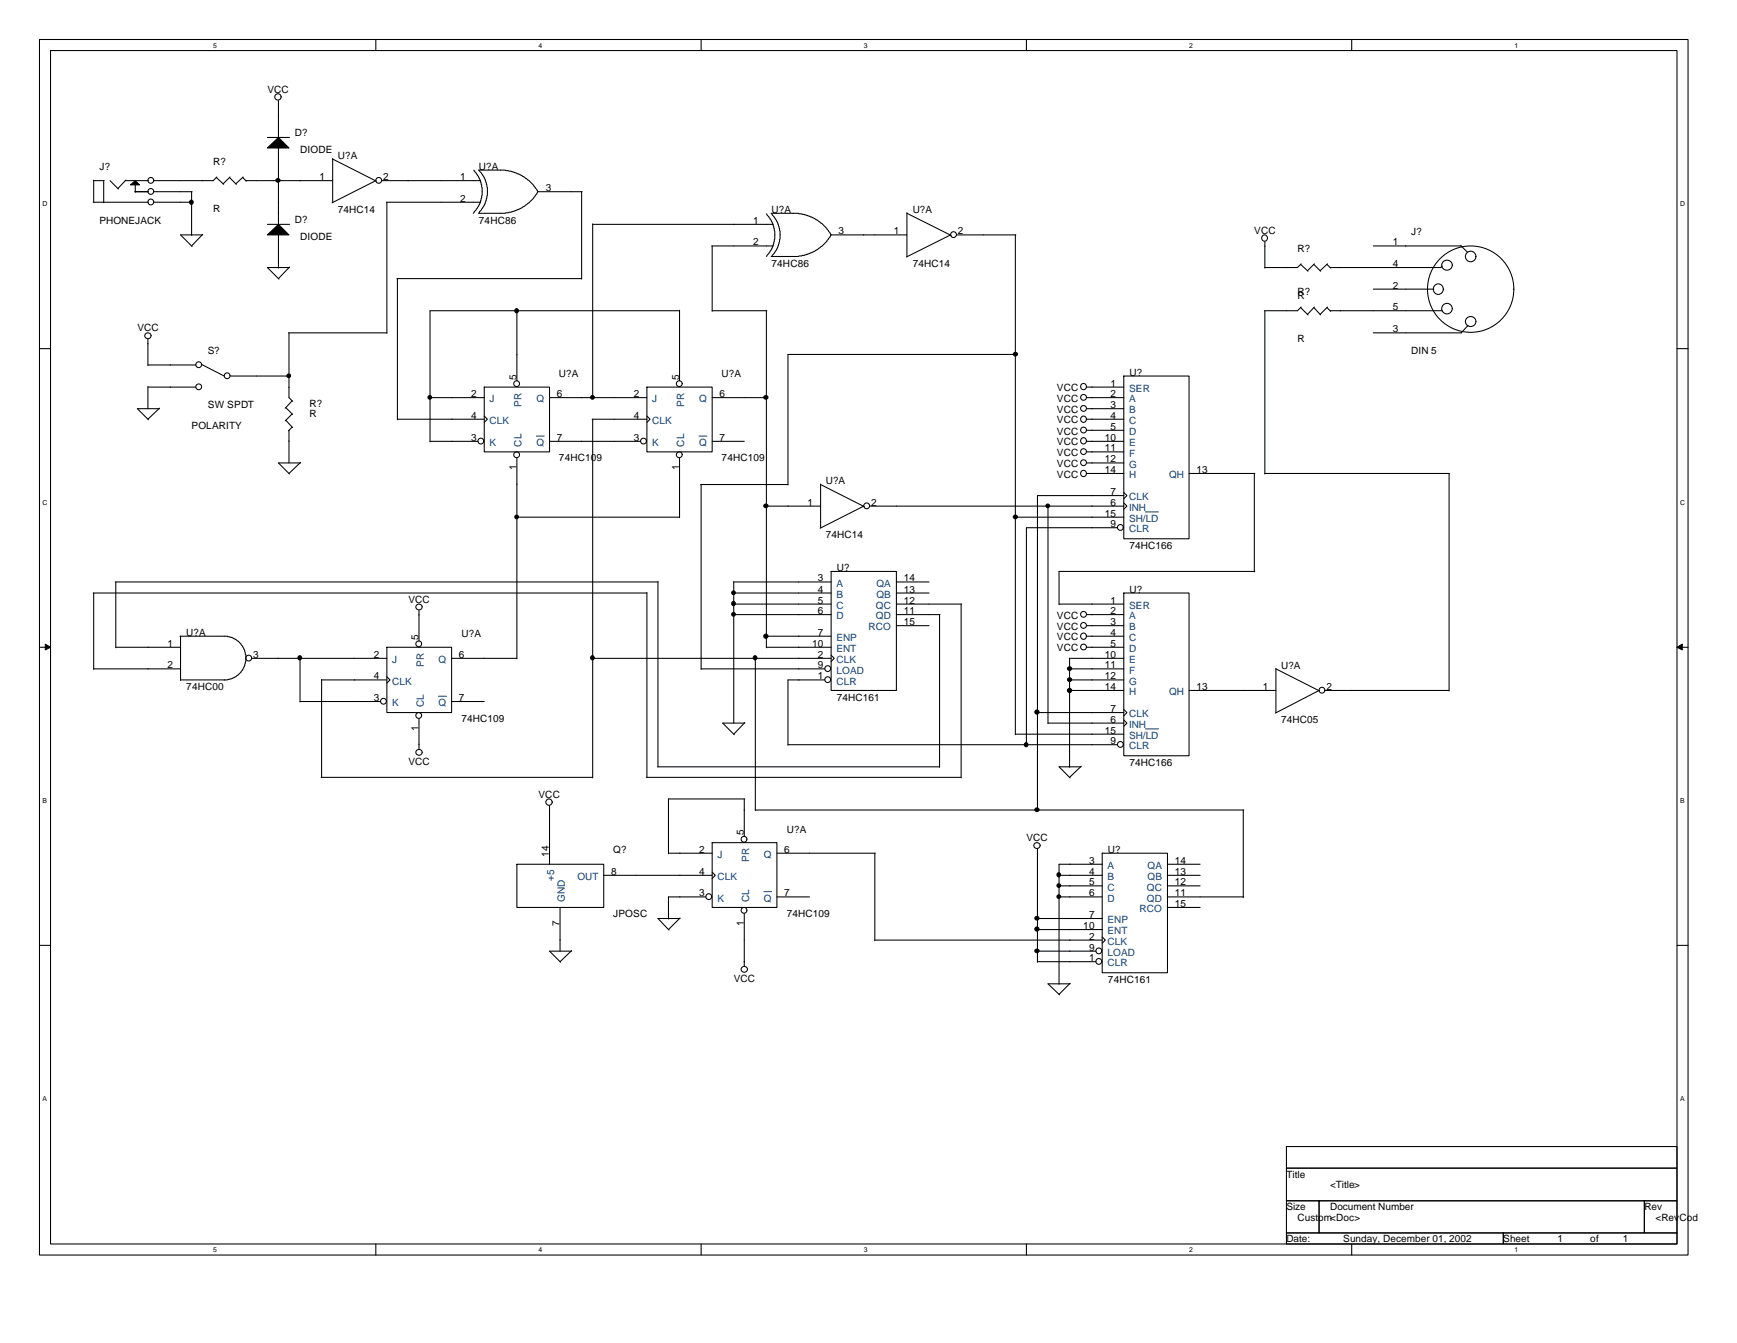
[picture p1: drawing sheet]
<svg xmlns="http://www.w3.org/2000/svg" width="279mm" height="216mm" viewBox="0 0 279 216" stroke-linecap="round" stroke-linejoin="round" font-family="sans-serif">
<g fill="none" stroke="#000" stroke-width=".17">
<path d="M6.3 6.3h265.2v195.5h-265.2zM8.1 8.1h261.6v191.9h-261.6zM44.8 16.2v5.9M60.5 6.3v1.8M112.8 6.3v1.8M165.1 6.3v1.8M217.4 6.3v1.8M15 32.5h8.9M15.1 29h1.7M15.1 29v3.5M16.7 29v3.6M17.7 29l1.3 1.4"/>
<path d="M20.2 29h3.7M20.2 29l-1.2 1.3M21.7 30.8h2.2M21.8 29.7v1.2M24.7 29a.47 .47 0 0 0-.7-.4 .47 .47 0 0 0 0 .8 .47 .47 0 0 0 .7-.4M24.7 30.7a.47 .47 0 0 0-.7-.3 .47 .47 0 0 0 0 .8 .47 .47 0 0 0 .7-.4M24.7 32.4a.47 .47 0 0 0-.7-.4 .47 .47 0 0 0 0 .8 .47 .47 0 0 0 .7-.3M24.8 32.5h6.1M24.8 30.8h6.1M30.8 30.8v7M32.6 37.8h-3.6l1.9 1.8M32.6 37.7l-1.8 1.8"/>
<path d="M34.8 28.5l1.2 1.1M34.9 28.4l-.6 .6h-9.5M36.9 28.5l1.1 1.1M37 28.4l-1.1 1.1M39 28.5l.6 .6M39.1 28.4l-1.2 1.1M39.5 29h14M43 22.1h3.6M43 36.1h3.6M44.8 23.7v12.4M44.8 37.7v5.4M53.5 25.6l7 3.5"/>
<path d="M53.5 25.5v7M60.5 29l-7.1 3.6M61.4 29a.47 .47 0 0 0-.7-.4 .47 .47 0 0 0 0 .8 .47 .47 0 0 0 .7-.4M61.5 29h15.8M62.1 32.5h15.2M62.2 32.5v21.1M76.2 27.3l.4 .6a5.1 5.1 0 0 1 1 2.2 5.1 5.1 0 0 1-.3 2.3l-.3 .8-.9 1.1M77 27.3h4.3l1.7 .5 .9 .4 1.1 .8 1.4 1.5a.42 .42 0 0 1 0 .7l-1.4 1.5-1.1 .7-.9 .5-1.7 .4h-4.3M77 27.3l.5 .6a5.1 5.1 0 0 1 .9 2.2 5.1 5.1 0 0 1-.3 2.3l-.3 .8-.8 1M86.6 30.8h7M93.6 30.8v14.1M95.3 36.1h29.1"/>
<path d="M95.3 36v27.9M114.5 39.5h9.9M114.6 39.5v10.5M123.3 34.4l.4 .6a5.1 5.1 0 0 1 .9 2.2 5.1 5.1 0 0 1-.2 2.3l-.4 .7-.7 1M124 34.3h4.4l1.7 .4 1 .4 1.1 .8 .8 .8 .7 1.1M124.1 34.4l.4 .6a5.1 5.1 0 0 1 1 2.2 5.1 5.1 0 0 1-.3 2.3l-.3 .7-.8 1M133.7 37.8l-.7 1-.8 .8-1.1 .8-1 .4-1.7 .4h-4.4M133.7 37.8h12.2M145.9 34.3l7.1 3.5M145.9 34.2v7M152.9 37.8l-7.1 3.5M153.8 37.7a.47 .47 0 0 0-.7-.4 .47 .47 0 0 0 0 .8 .47 .47 0 0 0 .7-.4"/>
<path d="M153.9 37.8h9.5M163.3 37.8v80.3M203.5 38.9v4.2M220.9 39.5h14.1M234.9 39.5l1.2 1.1M6.3 56h1.8M23.8 54.5v4.3M23.8 58.7h7.7M24.3 53.9a.48 .48 0 0 0-.5-.4 .48 .48 0 0 0-.5 .5 .48 .48 0 0 0 .5 .4h.2l.3-.4M32.4 58.6a.47 .47 0 0 1-.7 .4 .47 .47 0 0 1 0-.8 .47 .47 0 0 1 .7 .4l3.7 1.9M46.4 53.5h15.8M46.5 53.5v10.4l.6 .6"/>
<path d="M46.6 43h-3.6l1.9 1.9M46.6 42.9l-1.8 1.9M63.8 44.8h29.8M63.9 44.8v22.7M83.1 50v11.2M109.3 50h-40.1v21M109.3 49.9v11.3M114.6 50h8.8M123.3 50v54.1M163.4 57h-36.7v21M203.5 50v26.2M209.2 42.5l1.2 1.1"/>
<path d="M209.2 49.4l1.2 1.2M209.3 42.4l-.6 .6h-5.2M209.3 49.4l-.6 .6h-5.3M211.3 42.5l1.1 1.1M211.3 49.4l1.1 1.2M211.4 42.4l-1.1 1.1M211.4 49.4l-1.1 1.1M213.4 42.5l.6 .6M213.4 49.4l.6 .6M213.5 42.4l-1.2 1.1M213.5 49.4l-1.2 1.1M214 43h17.8"/>
<path d="M214 50h18M220.9 46.5h9.7M220.9 53.5h14.2M232 42.8l-.3 .2M233.6 42.6a.84 .84 0 0 0-1.2-.8 .84 .84 0 0 0-.2 1.4 .84 .84 0 0 0 1.3-.3l.1-.3M236.1 52.3l-1.1 1.2M237.4 51.6a.84 .84 0 0 0-1.2-.7 .84 .84 0 0 0-.2 1.4 .84 .84 0 0 0 1.3-.3l.1-.3M269.7 56h1.8M23.8 62.2h7.7M23.8 62.1v3.6M25.7 65.7h-3.6l1.8 1.8M25.7 65.6l-1.9 1.8"/>
<path d="M32.4 62.1a.47 .47 0 0 0-.7-.3 .47 .47 0 0 0 0 .8 .47 .47 0 0 0 .7-.4M37 60.4a.47 .47 0 0 0-.7-.4 .47 .47 0 0 0 0 .8 .47 .47 0 0 0 .7-.4M37.1 60.5h9.5M46 65.5l1.1 1.1M46 67.6l1.1 1.1M46.5 69.2v5.2M47 64.4l-1.1 1.2M47 66.5l-1.1 1.1M47 68.7l-.6 .6M48.3 74.4h-3.5l1.8 1.8M48.3 74.3l-1.8 1.8M63.9 67.4h14"/>
<path d="M69.2 71h7.7M69.2 63.9h8.7M77.8 70.9a.47 .47 0 0 0-.7-.4 .47 .47 0 0 0 0 .8 .47 .47 0 0 0 .7-.4M77.9 62.2h10.5v10.4h-10.5zM77.9 66.9l.5 .5-.5 .5M83.1 73.7v32.2M83.6 61.6a.47 .47 0 0 0-.7-.3 .47 .47 0 0 0 0 .8 .47 .47 0 0 0 .7-.4M83.6 73.1a.47 .47 0 0 0-.7-.4 .47 .47 0 0 0 0 .8 .47 .47 0 0 0 .7-.4M88.4 71h14.6M88.4 63.9h15.7M95.2 67.4h8.9M95.3 67.4v57.7"/>
<path d="M104 70.9a.47 .47 0 0 0-.7-.4 .47 .47 0 0 0 0 .8 .47 .47 0 0 0 .7-.4M104.1 62.2h10.5v10.4h-10.5zM104.1 66.9l.5 .5-.5 .5M109.3 73.7v9.5M109.7 61.6a.47 .47 0 0 0-.7-.3 .47 .47 0 0 0 0 .8 .47 .47 0 0 0 .7-.4M109.7 73.1a.47 .47 0 0 0-.7-.4 .47 .47 0 0 0 0 .8 .47 .47 0 0 0 .7-.4M112.7 77.9h14M112.8 77.9v29.7M114.6 71h5.1M114.6 63.9h8.8M132 77.9l7 3.5M132 77.8v7"/>
<path d="M174.8 74.3a.47 .47 0 0 0-.8-.3 .47 .47 0 0 0 0 .8 .47 .47 0 0 0 .8-.4M174.8 72.6a.47 .47 0 0 0-.8-.4 .47 .47 0 0 0 0 .8 .47 .47 0 0 0 .8-.4M174.8 69.1a.47 .47 0 0 0-.8-.4 .47 .47 0 0 0 0 .8 .47 .47 0 0 0 .8-.4M174.8 65.6a.47 .47 0 0 0-.8-.4 .47 .47 0 0 0 0 .8 .47 .47 0 0 0 .8-.3M174.8 63.8a.47 .47 0 0 0-.8-.3 .47 .47 0 0 0 0 .8 .47 .47 0 0 0 .8-.4M174.8 76.1h6M174.8 74.4h6M174.8 72.6h6M174.8 71h6M174.8 69.2h6M174.8 67.4h6M174.8 65.7h6"/>
<path d="M174.8 63.9h6M174.8 62.2h6M180.8 60.5h10.5v26.1h-10.5zM180.8 79.2l.5 .5-.5 .5M180.8 79.7h-13.9v50.6M191.3 76.1h10.5M201.8 76.1v15.8M203.5 76.1h29.7M233.1 76.1v35M15 95.3h89.1M15.1 95.3v12.3M18.5 93.6h87.3"/>
<path d="M18.6 93.6v10.5M67.4 98.1v4.9M67.9 97.5a.48 .48 0 0 0-.5-.4 .48 .48 0 0 0-.5 .5 .48 .48 0 0 0 .5 .4h.3l.2-.4M83.1 83.1h26.2M104.1 95.2v29.8M105.8 93.5v29.8M117.9 97.1h15.8M117.9 93.6h15.8M117.9 95.3h15.8M118 98.8h15.7M118 93.6v22.6M123.3 81.4h8.7"/>
<path d="M133.7 91.9h10.5v19.1h-10.5zM138.9 81.4l-7 3.5M139.9 81.3a.47 .47 0 0 0-.7-.4 .47 .47 0 0 0 0 .8 .47 .47 0 0 0 .7-.4M140 81.4h40.8M144.2 98.8h7M144.2 97.1h10.5M144.2 93.6h5.2M144.2 95.3h5.2M151.1 98.8v24.6M154.6 97.1v28M163.3 83.1h17.5M168.6 81.4v34.9"/>
<path d="M170.3 97.1h10.5M174.8 98.7a.47 .47 0 0 0-.8-.4 .47 .47 0 0 0 0 .8 .47 .47 0 0 0 .8-.3M174.8 98.8h6M179.7 84.8h-14.6v35M180.7 84.8a.47 .47 0 0 0-.7-.4 .47 .47 0 0 0 0 .8 .47 .47 0 0 0 .7-.4M180.8 80.9l.5 .5-.5 .5M180.8 95.3h10.5v26.2h-10.5zM201.8 91.9h-31.5v5.3M6.3 104.1h1.8M15.1 107.5h13.9M18.6 104.1h10.4M29 102.3h7.6l.7 .1 1 .6 .5 .5 .5 .9a3.8 3.8 0 0 1 .2 1.9l-.5 1.4-.7 .8-1 .6-1.2 .2"/>
<path d="M29 109.3h7.2M29 102.3v7.1M40.5 105.7a.47 .47 0 0 0-.7-.3 .47 .47 0 0 0 0 .8 .47 .47 0 0 0 .7-.4M40.6 105.8h21.6M48.3 112.8h12.9M48.3 105.8v7.1M51.7 109.3h10.5M51.7 109.2v15.8M62.1 112.7a.47 .47 0 0 0-.7-.4 .47 .47 0 0 0 0 .8 .47 .47 0 0 0 .7-.4M62.2 104.1h10.4v10.5h-10.4zM62.2 108.8l.5 .5-.5 .5M67.4 115.6v4.9"/>
<path d="M67.8 103.5a.47 .47 0 0 0-.7-.4 .47 .47 0 0 0 0 .8 .47 .47 0 0 0 .7-.4M67.8 115a.47 .47 0 0 0-.7-.4 .47 .47 0 0 0 0 .8 .47 .47 0 0 0 .7-.4M72.6 105.8h10.5M72.6 112.8h5.3M95.3 105.8h38.4M112.8 107.5h19.9M119.8 116.2h-3.6l1.9 1.9M119.8 116.2l-1.8 1.8M121.5 105.8v24.5M123.3 104.1h10.4M123.3 102.3h10.4M126.7 119.7h53"/>
<path d="M132.7 109.3h-6v10.5M133.6 107.4a.47 .47 0 0 0-.7-.3 .47 .47 0 0 0 0 .8 .47 .47 0 0 0 .7-.4M133.6 109.2a.47 .47 0 0 0-.7-.4 .47 .47 0 0 0 0 .8 .47 .47 0 0 0 .7-.3M133.7 105.3l.5 .5-.5 .5M144.2 100.6h5.2M163.3 118h17.5M166.9 114.6h13.9M168.6 116.2h12.2M172 107.5h8.8M172 109.3h8.8M172 111h8.8M174.8 104a.47 .47 0 0 0-.8-.4 .47 .47 0 0 0 0 .8 .47 .47 0 0 0 .8-.4"/>
<path d="M174.8 100.5a.47 .47 0 0 0-.8-.4 .47 .47 0 0 0 0 .8 .47 .47 0 0 0 .8-.4M174.8 104.1h6M174.8 102.3h6M174.8 100.6h6M180.7 119.6a.47 .47 0 0 0-.7-.3 .47 .47 0 0 0 0 .8 .47 .47 0 0 0 .7-.4M180.8 114l.5 .6-.5 .5M180.8 115.7l.5 .5-.5 .6M180.8 105.8h-8.8v17.6M191.3 111h13.9M205.2 107.5l7.1 3.6M205.2 107.4v7.2M212.2 111l-7.1 3.6"/>
<path d="M213.1 110.9a.47 .47 0 0 0-.7-.4 .47 .47 0 0 0 0 .8 .47 .47 0 0 0 .7-.3M213.2 111h19.9M269.7 104.1h1.8M51.6 125h43.7M67.9 120.9a.48 .48 0 0 0-.5-.4 .48 .48 0 0 0-.5 .4 .48 .48 0 0 0 .5 .5l.3-.1 .2-.4M83.1 138.9h14v7h-14zM88.4 129.5v9.4M104 125h50.6M105.7 123.3h45.4M107.5 137.2h7.1M114.6 135.5h10.4v10.4h-10.4zM119.7 128.4v6.1"/>
<path d="M119.8 128.4h-12.3v8.8M120.1 134.9a.47 .47 0 0 0-.7-.4 .47 .47 0 0 0 0 .8 .47 .47 0 0 0 .7-.4M121.5 130.2h78.6M125 137.2h15.8M140.7 137.2v14M166.9 136.5v18.2M167.3 135.9a.48 .48 0 0 0-.5-.5 .48 .48 0 0 0-.5 .5 .48 .48 0 0 0 .5 .5l.2-.1 .3-.4M173.9 123.3h-3.6l1.8 1.8M173.9 123.2l-1.9 1.8M177.3 137.2h10.5v19.2h-10.5zM177.3 138.9h-7v19.3M187.8 138.9h5.2"/>
<path d="M200 130.2v14.1M6.3 152h1.8M90.1 145.9v7M91.9 152.9h-3.5l1.8 1.8M91.9 152.8l-1.8 1.8M97.1 140.7h17.5M109.4 147.7h-3.6l1.8 1.8M109.4 147.6l-1.9 1.8M113.5 144.2h-6v3.5M114.5 144.1a.47 .47 0 0 0-.7-.4 .47 .47 0 0 0 0 .8 .47 .47 0 0 0 .7-.4M114.6 140.2l.5 .5-.5 .5M119.7 146.9v8.5"/>
<path d="M120.1 146.3a.47 .47 0 0 0-.7-.4 .47 .47 0 0 0 0 .8 .47 .47 0 0 0 .7-.4M120.2 155.8a.48 .48 0 0 0-.5-.5 .48 .48 0 0 0-.4 .5 .48 .48 0 0 0 .4 .5l.5-.2v-.3M125 144.2h5.2M140.7 151.1h36.6M166.9 147.7h10.4M166.9 152.9h9.4M166.9 149.4h10.4M166.9 154.6h9.4M170.3 140.7h7M170.3 142.4h7M170.3 144.2h7M172.1 158.2h-3.5l1.8 1.7"/>
<path d="M172.1 158.1l-1.8 1.8M177.2 152.8a.47 .47 0 0 0-.7-.4 .47 .47 0 0 0 0 .8 .47 .47 0 0 0 .7-.3M177.2 154.5a.47 .47 0 0 0-.7-.4 .47 .47 0 0 0 0 .8 .47 .47 0 0 0 .7-.3M177.3 150.6l.5 .5-.5 .5M187.8 140.7h5.2M187.8 142.4h5.2M187.8 144.2h12.3M187.8 145.9h5.2M269.7 152h1.8M60.5 200v1.8M112.8 200v1.8M165.1 200v1.8"/>
<path d="M206.9 184.3h62.8v3.5h-62.8zM206.9 187.8h62.8v5.2h-62.8zM206.9 193h5.3v5.2h-5.3zM206.9 198.2h34.9v1.8h-34.9zM212.2 193h52.3v5.2h-52.3zM217.4 200v1.8M241.8 198.2h27.9v1.8h-27.9zM264.5 193h5.2v5.2h-5.2z"/>
<circle cx="44.7" cy="15.6" r=".51"/>
<circle cx="203.4" cy="38.3" r=".49"/>
<circle cx="231.3" cy="46.5" r=".82"/>
<circle cx="232.7" cy="49.6" r=".85"/>
<circle cx="236.6" cy="46.5" r="6.9"/>
<circle cx="236.6" cy="41.2" r=".85"/>
<circle cx="174.3" cy="67.4" r=".49"/>
<circle cx="174.3" cy="76.1" r=".49"/>
<circle cx="174.3" cy="62.1" r=".49"/>
<circle cx="174.3" cy="70.9" r=".49"/>
<circle cx="174.3" cy="102.3" r=".49"/>
<circle cx="88.3" cy="128.9" r=".51"/>
</g>
<g fill="#000" stroke="#000" stroke-width=".16">
<path d="M7.3 103.5l.8 .6-.8 .4z" fill-rule="evenodd"/>
<path d="M269.7 104.1l.9-.6v1z" fill-rule="evenodd"/>
</g>
<g fill="#000" stroke="#000" stroke-width=".17">
<path d="M21 29.7l.8-.7 .6 .7z" fill-rule="evenodd"/>
<path d="M43 23.8l1.8-1.7 1.7 1.7z" fill-rule="evenodd"/>
<path d="M43 37.8l1.8-1.7 1.7 1.7z" fill-rule="evenodd"/>
</g>
<path d="M86.3 70.1h1.2M112.4 70.1h1.3M184.2 82.3h2.2M70.5 111.9h1.3M184.2 117.2h2.2M122.9 143.3h1.2" fill="none" stroke="#004080" stroke-width=".16"/>
<g fill="#000" stroke="#000" stroke-width=".17">
<circle cx="30.8" cy="32.5" r=".32"/>
<circle cx="44.7" cy="29" r=".32"/>
<circle cx="83.1" cy="50" r=".32"/>
<circle cx="163.3" cy="56.9" r=".32"/>
<circle cx="46.4" cy="60.4" r=".3"/>
<circle cx="69.1" cy="63.9" r=".3"/>
<circle cx="95.3" cy="63.9" r=".3"/>
<circle cx="123.2" cy="63.9" r=".32"/>
<circle cx="83.1" cy="83.1" r=".3"/>
<circle cx="118" cy="97" r=".32"/>
<circle cx="118" cy="95.3" r=".3"/>
<circle cx="118" cy="98.8" r=".3"/>
<circle cx="123.2" cy="81.3" r=".32"/>
<circle cx="163.3" cy="83.1" r=".32"/>
<circle cx="168.5" cy="81.3" r=".3"/>
<circle cx="48.2" cy="105.7" r=".32"/>
<circle cx="95.3" cy="105.7" r=".32"/>
<circle cx="121.4" cy="105.7" r=".32"/>
<circle cx="123.2" cy="102.3" r=".34"/>
<circle cx="165" cy="119.7" r=".32"/>
<circle cx="166.8" cy="114.5" r=".34"/>
<circle cx="172" cy="111" r=".34"/>
<circle cx="172.1" cy="109.3" r=".32"/>
<circle cx="172.1" cy="107.5" r=".32"/>
<circle cx="166.8" cy="130.2" r=".32"/>
<circle cx="166.8" cy="149.4" r=".34"/>
<circle cx="166.8" cy="152.9" r=".32"/>
<circle cx="166.8" cy="147.6" r=".32"/>
<circle cx="170.3" cy="140.6" r=".32"/>
<circle cx="170.3" cy="144.1" r=".3"/>
<circle cx="170.3" cy="142.4" r=".3"/>
</g>
<g font-size="1.6">
<text x="43" y="14.9">VCC</text>
<text x="47.4" y="21.8">D?</text>
<text x="16" y="27.3">J?</text>
<text x="34.3" y="26.6">R?</text>
<text x="48.3" y="24.6">DIODE</text>
<text x="51.4" y="29">1</text>
<text x="54.4" y="25.5">U?A</text>
<text x="61.6" y="29">2</text>
<text x="74" y="29">1</text>
<text x="77" y="27.3">U?A</text>
<text x="16" y="36">PHONEJACK</text>
<text x="34.3" y="34">R</text>
<text x="47.4" y="35.8">D?</text>
<text x="54.4" y="34.2">74HC14</text>
<text x="74" y="32.4">2</text>
<text x="77" y="36">74HC86</text>
<text x="87.8" y="30.7">3</text>
<text x="121.2" y="36">1</text>
<text x="124.1" y="34.2">U?A</text>
<text x="146.8" y="34.2">U?A</text>
<text x="48.3" y="38.6">DIODE</text>
<text x="121.2" y="39.5">2</text>
<text x="134.9" y="37.7">3</text>
<text x="143.8" y="37.7">1</text>
<text x="154.1" y="37.7">2</text>
<text x="201.8" y="37.6">VCC</text>
<text x="208.7" y="40.6">R?</text>
<text x="224" y="39.5">1</text>
<text x="227" y="37.8">J?</text>
<text x="124.1" y="42.9">74HC86</text>
<text x="146.8" y="42.9">74HC14</text>
<text x="208.7" y="47.5">R?</text>
<text x="224" y="42.9">4</text>
<text x="224" y="46.4">2</text>
<text x="22.1" y="53.3">VCC</text>
<text x="208.7" y="48">R</text>
<text x="224" y="49.9">5</text>
<text x="224" y="53.4">3</text>
<text x="33.4" y="56.9">S?</text>
<text x="208.7" y="55">R</text>
<text x="227" y="56.9">DIN 5</text>
<text x="33.4" y="65.6">SW SPDT</text>
<text x="49.8" y="65.4">R?</text>
<text x="75.8" y="63.8">2</text>
<text x="83.1" y="61" transform="rotate(-90 83.1 61)">5</text>
<text x="89.6" y="63.8">6</text>
<text x="89.9" y="60.6">U?A</text>
<text x="101.9" y="63.8">2</text>
<text x="109.2" y="61" transform="rotate(-90 109.2 61)">5</text>
<text x="115.7" y="63.8">6</text>
<text x="116.1" y="60.6">U?A</text>
<text x="170" y="64.6">VCC</text>
<text x="170" y="62.8">VCC</text>
<text x="178.6" y="62.1">1</text>
<text x="178.6" y="63.8">2</text>
<text x="178.6" y="65.6">3</text>
<text x="181.7" y="60.4">U?</text>
<text x="30.8" y="68.9">POLARITY</text>
<text x="49.8" y="67.1">R</text>
<text x="75.8" y="67.3">4</text>
<text x="75.8" y="70.9">3</text>
<text x="89.6" y="70.9">7</text>
<text x="101.9" y="67.3">4</text>
<text x="101.9" y="70.9">3</text>
<text x="115.7" y="70.9">7</text>
<text x="170" y="71.5">VCC</text>
<text x="170" y="69.8">VCC</text>
<text x="170" y="68.1">VCC</text>
<text x="170" y="66.4">VCC</text>
<text x="177.7" y="70.9">10</text>
<text x="178.6" y="67.3">4</text>
<text x="178.6" y="69.1">5</text>
<text x="83.1" y="75.6" transform="rotate(-90 83.1 75.6)">1</text>
<text x="89.9" y="74.2">74HC109</text>
<text x="109.2" y="75.6" transform="rotate(-90 109.2 75.6)">1</text>
<text x="116.1" y="74.2">74HC109</text>
<text x="132.8" y="77.8">U?A</text>
<text x="170" y="76.8">VCC</text>
<text x="170" y="75.1">VCC</text>
<text x="170" y="73.3">VCC</text>
<text x="177.7" y="72.6">11</text>
<text x="177.7" y="74.3">12</text>
<text x="177.7" y="76">14</text>
<text x="192.4" y="76">13</text>
<text x="129.9" y="81.3">1</text>
<text x="140.1" y="81.3">2</text>
<text x="177.7" y="83.1">15</text>
<text x="178.6" y="79.6">7</text>
<text x="178.6" y="81.3">6</text>
<text x="132.8" y="86.5">74HC14</text>
<text x="178.6" y="84.8">9</text>
<text x="181.7" y="88.3">74HC166</text>
<text x="131.6" y="93.5">3</text>
<text x="131.6" y="95.2">4</text>
<text x="134.6" y="91.8">U?</text>
<text x="145.4" y="93.5">14</text>
<text x="145.4" y="95.2">13</text>
<text x="181.7" y="95.2">U?</text>
<text x="65.7" y="96.9">VCC</text>
<text x="131.6" y="97">5</text>
<text x="131.6" y="98.7">6</text>
<text x="145.4" y="97">12</text>
<text x="145.4" y="98.7">11</text>
<text x="145.4" y="100.5">15</text>
<text x="170" y="101.3">VCC</text>
<text x="170" y="99.5">VCC</text>
<text x="178.6" y="97">1</text>
<text x="178.6" y="98.7">2</text>
<text x="178.6" y="100.5">3</text>
<text x="26.9" y="104">1</text>
<text x="26.9" y="107.4">2</text>
<text x="30" y="102.3">U?A</text>
<text x="40.7" y="105.7">3</text>
<text x="60.1" y="105.7">2</text>
<text x="67.3" y="102.9" transform="rotate(-90 67.3 102.9)">5</text>
<text x="73.8" y="105.7">6</text>
<text x="74.3" y="102.4">U?A</text>
<text x="130.6" y="104">10</text>
<text x="131.6" y="102.2">7</text>
<text x="131.6" y="105.7">2</text>
<text x="131.6" y="107.4">9</text>
<text x="170" y="104.7">VCC</text>
<text x="170" y="103">VCC</text>
<text x="177.7" y="105.7">10</text>
<text x="177.7" y="107.4">11</text>
<text x="178.6" y="102.2">4</text>
<text x="178.6" y="104">5</text>
<text x="206.1" y="107.5">U?A</text>
<text x="30" y="111">74HC00</text>
<text x="60.1" y="109.2">4</text>
<text x="60.1" y="112.7">3</text>
<text x="73.8" y="112.7">7</text>
<text x="131.6" y="109.2">1</text>
<text x="134.6" y="112.7">74HC161</text>
<text x="177.7" y="109.2">12</text>
<text x="177.7" y="110.9">14</text>
<text x="192.4" y="110.9">13</text>
<text x="203.1" y="110.9">1</text>
<text x="213.4" y="110.9">2</text>
<text x="67.3" y="117.5" transform="rotate(-90 67.3 117.5)">1</text>
<text x="74.3" y="116.1">74HC109</text>
<text x="177.7" y="117.9">15</text>
<text x="178.6" y="114.5">7</text>
<text x="178.6" y="116.2">6</text>
<text x="178.6" y="119.6">9</text>
<text x="206.1" y="116.2">74HC05</text>
<text x="65.7" y="123">VCC</text>
<text x="181.7" y="123.2">74HC166</text>
<text x="86.6" y="128.3">VCC</text>
<text x="88.3" y="137.8" transform="rotate(-90 88.3 137.8)">14</text>
<text x="98.6" y="137.2">Q?</text>
<text x="112.4" y="137.1">2</text>
<text x="119.6" y="134.3" transform="rotate(-90 119.6 134.3)">5</text>
<text x="126.2" y="137.1">6</text>
<text x="126.6" y="133.9">U?A</text>
<text x="165.1" y="135.2">VCC</text>
<text x="178.2" y="137.2">U?</text>
<text x="98.3" y="140.6">8</text>
<text x="112.4" y="140.6">4</text>
<text x="175.2" y="138.9">3</text>
<text x="175.2" y="140.6">4</text>
<text x="175.2" y="142.3">5</text>
<text x="189" y="138.9">14</text>
<text x="189" y="140.6">13</text>
<text x="189" y="142.3">12</text>
<text x="90" y="148.8" transform="rotate(-90 90 148.8)">7</text>
<text x="98.6" y="147.4">JPOSC</text>
<text x="112.4" y="144.1">3</text>
<text x="119.6" y="148.8" transform="rotate(-90 119.6 148.8)">1</text>
<text x="126.2" y="144.1">7</text>
<text x="126.6" y="147.4">74HC109</text>
<text x="174.2" y="149.4">10</text>
<text x="175.2" y="144.1">6</text>
<text x="175.2" y="147.6">7</text>
<text x="189" y="144.1">11</text>
<text x="189" y="145.8">15</text>
<text x="175.2" y="151">2</text>
<text x="175.2" y="152.8">9</text>
<text x="175.2" y="154.5">1</text>
<text x="118" y="157.9">VCC</text>
<text x="178.2" y="158.1">74HC161</text>
<text x="206.9" y="189.3">Title</text>
<text x="214" y="191">&lt;Title&gt;</text>
<text x="206.9" y="194.6">Size</text>
<text x="208.7" y="196.3">Custom&lt;Doc&gt;</text>
<text x="214" y="194.6">Document Number</text>
<text x="264.5" y="194.6">Rev</text>
<text x="266.3" y="196.3">&lt;RevCode&gt;</text>
<text x="206.9" y="199.7">Date:</text>
<text x="216.1" y="199.7">Sunday, December 01, 2002</text>
<text x="241.8" y="199.7">Sheet</text>
<text x="250.5" y="199.7">1</text>
<text x="255.8" y="199.7">of</text>
<text x="261" y="199.7">1</text>
</g>
<g font-size="1.6" fill="#004080">
<text x="78.7" y="64.7">J</text>
<text x="83.9" y="65.4" transform="rotate(-90 83.9 65.4)">PR</text>
<text x="86.3" y="64.7">Q</text>
<text x="104.9" y="64.7">J</text>
<text x="110.1" y="65.4" transform="rotate(-90 110.1 65.4)">PR</text>
<text x="112.4" y="64.7">Q</text>
<text x="181.6" y="63">SER</text>
<text x="181.6" y="64.7">A</text>
<text x="78.7" y="68.2">CLK</text>
<text x="78.7" y="71.7">K</text>
<text x="83.9" y="71.8" transform="rotate(-90 83.9 71.8)">CL</text>
<text x="86.3" y="71.7">Q</text>
<text x="104.9" y="68.2">CLK</text>
<text x="104.9" y="71.7">K</text>
<text x="110.1" y="71.8" transform="rotate(-90 110.1 71.8)">CL</text>
<text x="112.4" y="71.7">Q</text>
<text x="181.6" y="66.5">B</text>
<text x="181.6" y="68.2">C</text>
<text x="181.6" y="69.9">D</text>
<text x="181.6" y="71.7">E</text>
<text x="181.6" y="73.4">F</text>
<text x="181.6" y="75.2">G</text>
<text x="181.6" y="76.9">H</text>
<text x="188" y="76.9">QH</text>
<text x="181.6" y="80.4">CLK</text>
<text x="181.6" y="82.1">INH</text>
<text x="181.6" y="83.9">SH/LD</text>
<text x="181.6" y="85.6">CLR</text>
<text x="134.5" y="94.3">A</text>
<text x="141" y="94.3">QA</text>
<text x="134.5" y="96.1">B</text>
<text x="134.5" y="97.9">C</text>
<text x="134.5" y="99.6">D</text>
<text x="139.7" y="101.3">RCO</text>
<text x="140.9" y="97.9">QC</text>
<text x="140.9" y="99.6">QD</text>
<text x="141" y="96.1">QB</text>
<text x="181.6" y="97.9">SER</text>
<text x="181.6" y="99.6">A</text>
<text x="181.6" y="101.3">B</text>
<text x="63.1" y="106.6">J</text>
<text x="68.2" y="107.2" transform="rotate(-90 68.2 107.2)">PR</text>
<text x="70.5" y="106.6">Q</text>
<text x="134.5" y="103">ENP</text>
<text x="134.5" y="104.8">ENT</text>
<text x="134.5" y="106.6">CLK</text>
<text x="181.6" y="103">C</text>
<text x="181.6" y="104.8">D</text>
<text x="181.6" y="106.6">E</text>
<text x="63.1" y="110.1">CLK</text>
<text x="63.1" y="113.5">K</text>
<text x="68.2" y="113.7" transform="rotate(-90 68.2 113.7)">CL</text>
<text x="70.5" y="113.5">Q</text>
<text x="134.5" y="108.3">LOAD</text>
<text x="134.5" y="110.1">CLR</text>
<text x="181.6" y="108.3">F</text>
<text x="181.6" y="110.1">G</text>
<text x="181.6" y="111.8">H</text>
<text x="188" y="111.8">QH</text>
<text x="181.6" y="115.3">CLK</text>
<text x="181.6" y="117">INH</text>
<text x="181.6" y="118.8">SH/LD</text>
<text x="181.6" y="120.5">CLR</text>
<text x="115.4" y="137.9">J</text>
<text x="122.9" y="137.9">Q</text>
<text x="89.2" y="141.6" transform="rotate(-90 89.2 141.6)">+5</text>
<text x="92.9" y="141.5">OUT</text>
<text x="115.4" y="141.5">CLK</text>
<text x="120.5" y="138.6" transform="rotate(-90 120.5 138.6)">PR</text>
<text x="178.1" y="139.7">A</text>
<text x="178.1" y="141.5">B</text>
<text x="178.1" y="143.2">C</text>
<text x="184.5" y="143.2">QC</text>
<text x="184.6" y="139.7">QA</text>
<text x="184.6" y="141.5">QB</text>
<text x="90.8" y="145" transform="rotate(-90 90.8 145)">GND</text>
<text x="115.4" y="144.9">K</text>
<text x="120.5" y="145" transform="rotate(-90 120.5 145)">CL</text>
<text x="122.9" y="144.9">Q</text>
<text x="178.1" y="144.9">D</text>
<text x="178.1" y="148.4">ENP</text>
<text x="183.3" y="146.6">RCO</text>
<text x="184.5" y="144.9">QD</text>
<text x="178.1" y="150.2">ENT</text>
<text x="178.1" y="151.9">CLK</text>
<text x="178.1" y="153.7">LOAD</text>
<text x="178.1" y="155.4">CLR</text>
</g>
<g font-size="1.1">
<text x="34.3" y="7.7">5</text>
<text x="86.6" y="7.7">4</text>
<text x="138.9" y="7.7">3</text>
<text x="191.3" y="7.7">2</text>
<text x="243.6" y="7.7">1</text>
<text x="6.9" y="33.2">D</text>
<text x="270.3" y="33.2">D</text>
<text x="6.9" y="81.1">C</text>
<text x="270.3" y="81.1">C</text>
<text x="6.9" y="129.1">B</text>
<text x="270.3" y="129.1">B</text>
<text x="6.9" y="177">A</text>
<text x="270.3" y="177">A</text>
<text x="34.3" y="201.3">5</text>
<text x="86.6" y="201.3">4</text>
<text x="138.9" y="201.3">3</text>
<text x="191.3" y="201.3">2</text>
<text x="243.6" y="201.3">1</text>
</g>
</svg>
